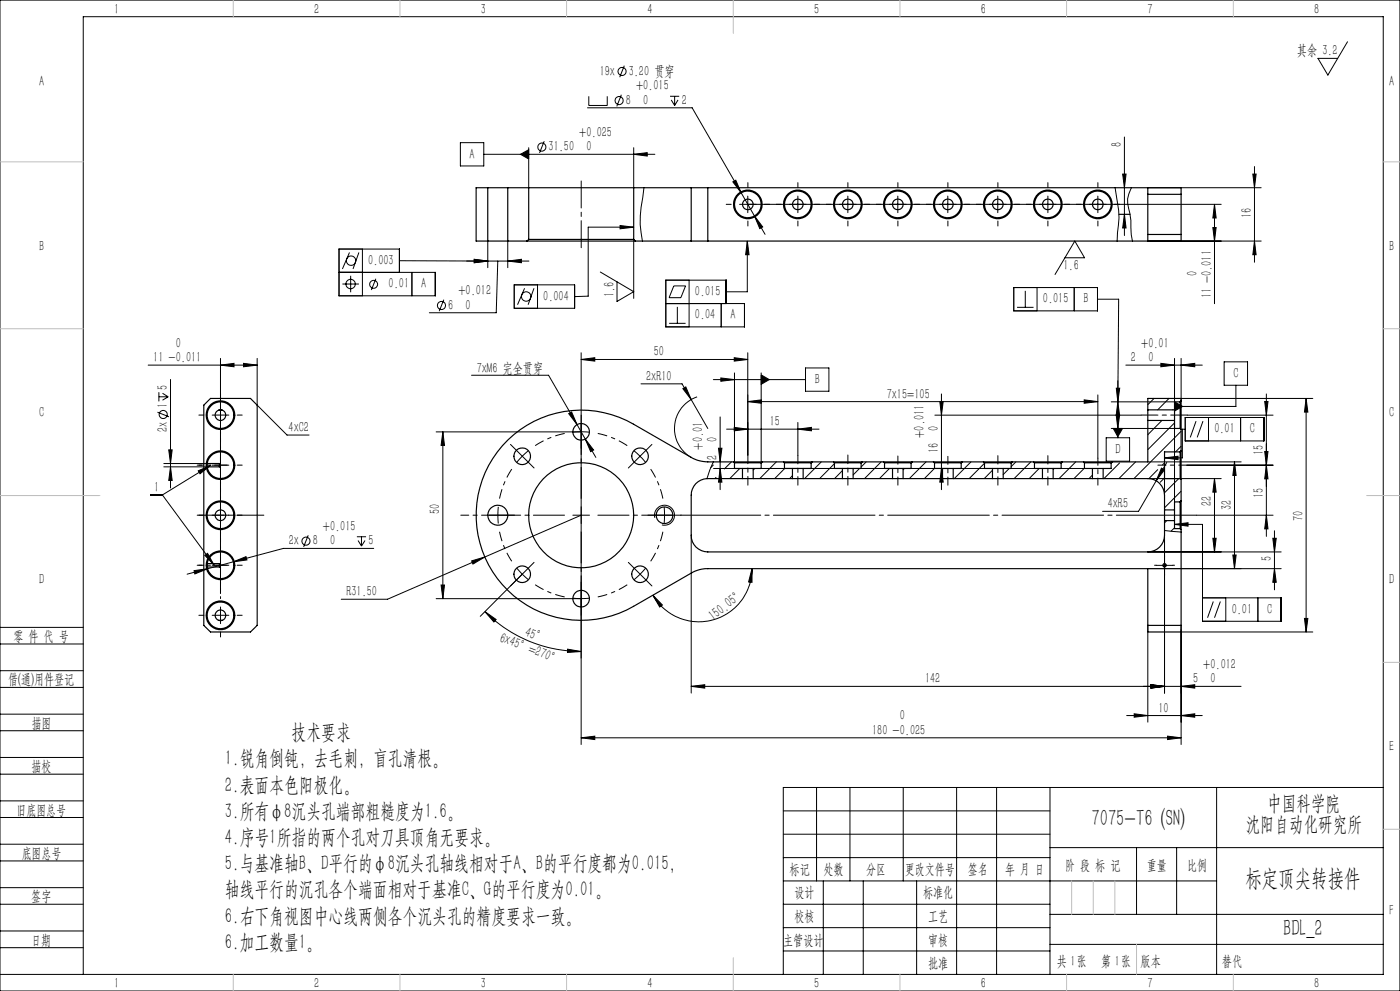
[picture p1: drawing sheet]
<svg xmlns="http://www.w3.org/2000/svg" width="420mm" height="297mm" viewBox="0 0 420 297" stroke-linecap="round" stroke-linejoin="round" font-family="sans-serif">
<g fill="none" stroke="#000" stroke-width=".3">
<path d="M0 0h420v297h-420zM187.3 19.7l-1.4 3.4M404.2 12.5l-5.8 10-3-5h5.9M176.2 32.3h31.4l14.8 25.5M176.6 28.9v2.7h5.6v-2.7M186.4 28.4l-1.4 3.5M201 28.9h2.8M201.4 29.9l1 1.7M202.4 28.9v2.7M203.4 29.9l-1 1.7M138.1 42.8h7v6.9h-7zM156.1 46.2l2.5-1.3v2.8z"/>
<path d="M158.6 44.3v12M163.3 42.3l-1.4 3.5M190.1 44.3v12M190.1 46.2l4.1-.4v1zM193.2 56.3a61.5 61.5 0 0 0-1.1 11l.6 4.9M196.5 46.2h-51.4M219.9 54.5l.8-.5 1.7 3.8zM222.4 57.8l3.9 6.9M224.3 58.8v4.9M239.4 58.8v4.9M254.4 58.8v4.9M269.3 58.8v4.9"/>
<path d="M284.3 58.8v4.9M299.3 58.8v4.9M314.4 58.8v4.9M329.4 58.8v4.9M334.5 56.3l.6 3.8a23 23 0 0 1 .1 9.7l-.1 2.4M336.8 52.2h1l-.5 4.1zM337.3 41.1v29.5M339.4 56.3a8.3 8.3 0 0 0-.5 7.6l.4 2.2 .1 4.2 .3 1.9M344.3 56.3h34.1M375.8 52.2h1l-.5 4.1zM376.3 49.9v28.7M104.8 75.7l-2.1 4.9"/>
<path d="M107.7 75.7l-1.8 4.9M108.7 74.6v14M119.8 78.1l26.5 .1M140 78.2h18.7M142.3 77.7l4 .5-4 .5zM146.3 72.2v8M149.3 78.2l-.4 15.5h-20.1M152.3 72.2v8M152.3 78.2l4.1-.5v1zM186 67.6l4.1 .5-4.1 .5zM190.1 68.1h-13.6v20.7l-4.1 .1M190.1 71.8v17.6"/>
<path d="M224.2 72.2l.5 4.1h-1zM224.2 72.2v15.3h-6.4M226.3 64.7l3.2 5.5M226.3 64.7l2.5 3.3-.9 .5zM319.5 77.3h5.9l-3-5.1-5.9 10.1M337.3 64.2l.5 4.1h-1zM344.3 72.2h34.1M363.9 68.2h.9l-.5 4zM364.3 61.2v29.8M364.3 61.2l.5 4.1h-.9zM366.4 61.2h-144.5M376.3 72.2l.5 4.1h-1z"/>
<path d="M101.7 81.6h28.9v7h-28.9v-14h18.1v7M102.7 85.1h5M105.2 82.7v4.9M112.7 83.5l-1.3 3.4M123.6 81.6v7M133.1 89.8l-1.3 3.5M154.3 85.4h18.1v7h-18.1zM157.4 86.4l-2.1 4.9M160.2 86.4l-1.8 4.9M161.3 85.4v7M180.1 81.5l10 5.9-5 2.9v-5.8M199.7 91h23.6v7h-23.6v-14h18.1v7"/>
<path d="M200.7 96.9h5M202.1 85.7h3.6l-1.4 3.5h-3.6zM203.2 92v4.9M206.7 84v14M216.4 91v7M304.1 86.2h25.1v7h-25.1zM305.1 92.1h5M307.6 87.2v4.9M311.1 86.2v7M322.3 86.2v7M329.2 89.7h6.4l-.2 30.7M44.4 109.4h32.8"/>
<path d="M47.7 117.5v2.8M47.7 118.9h2.7M48.8 117.9l1.6 1M50.4 118.9l-1.6 1M51.2 113.7v32.6M66.1 107.4v70.5M66.1 109.4l4.1-.5v1zM73.1 108.9l4.1 .5-4.1 .5zM77.2 107.4v14l8.9 9h6.6M141.5 112.5h23.1l8.5 14.7M174.3 107.7l4.1-.5v1zM174.3 105.7v117.4"/>
<path d="M174.3 107.7h50M192.3 115h12.3l2.8 4.8M204.9 116.5l.8-.5 1.7 3.8zM207.4 119.8l4.9 8.6M209.1 119a10 10 0 0 0-6.7 8.5 10 10 0 0 0 5 9.6M214 113.8h27.7M216.3 113.3l4 .5-4 .5zM220.3 107.2l4 .5-4 .5zM220.3 111.8v26.9M224.3 105.7v30.7M228.4 111.8v26.9M228.4 112.4l2.4 1.4-2.4 1.4z"/>
<path d="M241.7 110.3h7v7h-7zM282.4 118.1v28.7M325.3 119.8l4.1 .6-4.1 .5zM329.4 118.4v18.9M334.9 116.3h1l-.5 4.1zM335.4 114.1v17.1M337.7 109.4h23M346.2 119.4l-1.9 1.9M348.3 108.9l4.1 .5-4.1 .5zM350.7 119.4l-3.4 3.4M352.4 107.4v43M354.3 109.4l4.1-.5v1z"/>
<path d="M354.3 107.4v12.7M354.3 119.4h39.5M367.2 108.4h7.1v7.1h-7.1zM370.8 115.5v6.3h-18.4M379.9 118.1v42.7M391.8 119.4l.6 4.1h-1.1zM391.8 119.4v70M47.2 123.5l3.5 1.4M49.1 139.9h13.1M49.1 138.9h13.1M50.6 134.8h1l-.4 4.1zM51.2 139.9l.4 4.1h-1z"/>
<path d="M63.3 139.4l-14.6 8.9M63.6 139.4h5.1M130.8 129.4h43.5M132.9 129.4l.5 4.1h-1.1zM132.9 129.4v50M170.6 124l.9-.5 1.6 3.7zM173.1 127.2l2.5 4.4M175.6 131.6l3.2 5.5M175.6 131.6l2.5 3.3-.9 .5zM190.2 135.1l3.5 3.5M193.8 135l-3.5 3.5M214 138.4l-1.9 5"/>
<path d="M214 139.4l-.8 .8M215.5 134.3h1.1l-.6 4.1zM216 125v21.8M218 128.6h27.7M219.4 138.4l-2.1 2.1M220.3 128.1l4 .5-4 .5zM224.3 120.4l4.1-.6v1.1zM224.3 120.4h105.1M232.9 138.4l-5 5M239.4 126.6v9.9M239.4 128.6l4-.5v1zM246.4 138.4l-5 5"/>
<path d="M250.3 139l-4.4 4.4M259.9 138.4l-1.6 1.5M264.3 138.4l-4.9 5M277.8 138.4l-5 5M280.5 124.4h61.8M281.9 120.3h1.1l-.6 4.1zM291.3 138.4l-5 5M295.3 138.8l-4.5 4.6M304.8 138.4l-1.4 1.4M309.2 138.4l-5 5M322.7 138.4l-5 5M331.9 131.2h7v7h-7z"/>
<path d="M333.4 120.4h19M333.4 128.4h19M334 128.4h2.8l-1.4 2.5zM334.9 124.4h1l-.5 4zM335.4 120.4l.5 4.1h-1zM335.9 138.7l-4.7 4.7M340.7 138.4l-5 5M344.3 138.4h28.1M348.6 126l-4.3 4.3M349.4 138.7l-.6 .6M349.4 137.2l4-.5v1.1zM350 138.6l-8.4 14.6h-10.8"/>
<path d="M351.9 122.8h-.1M352.4 126.7l-8.1 8.1M352.4 120.4l2.4 1.4-2.4 1.4zM354.3 129.3l-14.1 14.1M354.3 133.7l-1.6 1.7M355.6 128.7l-.9-.1v8.6h-5.3M355.6 125.1h23.6v7h-23.6zM356.1 139.4h25.8M356.2 124.4h25.7M358.8 126.2l-1.7 4.9M360.9 126.2l-1.7 4.9M362.5 125.1v7"/>
<path d="M370.3 138.4v32M370.3 138.4l.5 4.1h-.9zM372.2 125.1v7M379.4 120.3h1l-.5 4.1zM379.4 135.3h1l-.5 4.1zM379.9 139.4l.5 4.1h-1zM45.3 148.3h3.4M48.7 148.3l15.6 21.1M59.5 141.1l3.8-1.7-3.3 2.6zM174.3 154.4l-58.1 25.2h-13.8M196.5 155.2a2.99 2.99 0 0 1 2.6-3.8 2.99 2.99 0 0 1 3.2 3.3 2.99 2.99 0 0 1-3.7 2.6M214.1 140.4h111.2"/>
<path d="M214.8 143.1l-.3 .3M216 140.4l.6 4.1h-1.1zM221.9 140.4l-3 3M226.4 140.4l-.4 .5M235.4 140.4l-3 3M237.7 142.6l-.8 .8M252.7 141l-2.3 2.4M257.8 140.4l-1.9 1.9M266.8 140.4l-3 3M271.3 140.4l-.4 .4M280.4 140.4l-3.1 3M282.4 140.4l.6 4.1h-1.1z"/>
<path d="M297.7 140.9l-2.4 2.5M302.8 140.4l-1.8 1.8M311.7 140.4l-2.9 3M316.2 140.4l-.3 .3M325.3 140.3l-3.1 3.1M327.7 142.4l-1 1M344.3 143.4h22.1M347.3 140.8l-2.6 2.6M348.4 140.3l.9 .5-2.4 3.3zM349.4 143.2l-1.3 1.3M349.4 159l4.9 .5M349.4 143.4v64.3"/>
<path d="M350 156l-.6 .7M352.4 157.2h8.4v29h23.6v-7h-23.6M352.4 158.2l-1.1 1M352.4 157.2l4-.5v1zM353.6 143.4l-4.3 4.3M354.3 147.2l-4.9 5M358.9 154.4h23M364.3 143.4v22M364.3 143.4l.5 4.1h-.9zM379.9 154.4l.5 4.1h-1zM382.3 159.1v17.7M58.2 171l4.1-.5-3.8 1.5z"/>
<path d="M61.5 166.4l.8-.6 2 3.6zM62.3 170.5l-6.2 1.6M70 168.4l3.8-1.6 .3 1zM92.5 160.4l-1.4 3.5M107.1 160.9h2.7M107.4 162l1 1.7M108.4 160.9v2.8M109.5 162l-1.1 1.7M112.1 164.4h-27.1l-22.7 6.1M130.8 179.4h43.5M132.3 175.3h1.1l-.5 4.1zM141.5 168.1l4-1.2-3.6 2.1z"/>
<path d="M156.7 172.1l-12.6 12.6M195.9 178.4l2.8 2.9-.8 .6zM207.4 160.4v47.3M225.6 170.4v4.1l-1-.1zM225.6 170.4a15.9 15.9 0 0 1-11.8 15.4 15.9 15.9 0 0 1-17.9-7.4M344.3 170.4h40.1M344.3 165.4h40.1M346.9 169.4h5M363.9 161.3h.9l-.5 4.1zM367.7 179.2v7M369.9 166.3h.9l-.5 4.1zM377.4 179.2v7"/>
<path d="M381.8 161.3h1.1l-.6 4.1zM382.3 170.4l.6 4.1h-1.1zM0 193h25M0 188h25M145.5 183.3l3.3 2.4-.6 .7zM145.5 183.3a40.7 40.7 0 0 0 28.8 12M170.3 194.6l4 .7-4 .2zM344.3 187.4v29M354.3 187.4v35.7M354.3 189.4h39.5M364 180.3l-1.7 4.8M366.1 180.3l-1.8 4.8"/>
<path d="M391.3 185.3h1.1l-.6 4.1zM0 206h25M0 201h25M0 219h25M0 214h25M207.4 205.7l4-.5v1zM207.4 205.7h164.9M338 214.5h22.7M340.3 213.9l4 .6-4 .4zM345.3 205.2l4.1 .5-4.1 .5zM354.3 214.5l4.1-.6v1zM354.3 205.7l4.1-.5v1z"/>
<path d="M0 232h25M0 227h25M174.3 221.1h180M174.3 221.1l4.1-.5v1zM245 236v28M255 236v28M271 236v28M287 236v56M299 236v56M315 236v56M350.3 220.6l4 .5-4 .5zM365 236v56"/>
<path d="M415 236h-180v56M0 245h25M0 240h25M0 258h25M0 253h25M235 243h80M235 250h80M235 257h80M315 254h100M341 254v20M353 254v20M0 271h25"/>
<path d="M0 266h25M0 279h25M235 271h80M235 264h130M235 278h80M247 264v28M259 264v28M275 264v28M315 274h100M0 284h25M0 292h415v-287h-390v287M235 285h80"/>
<path d="M315 283h100"/>
<circle cx="185.7" cy="30.1" r="1.2"/>
<circle cx="186.6" cy="21.4" r="1.21"/>
<circle cx="162.6" cy="44.1" r="1.2"/>
<circle cx="105.3" cy="78.1" r="1.42"/>
<circle cx="105.2" cy="85.1" r="1.41"/>
<circle cx="112.1" cy="85.2" r="1.19"/>
<circle cx="132.5" cy="91.6" r="1.21"/>
<circle cx="157.9" cy="88.9" r="1.41"/>
<circle cx="49" cy="124.2" r="1.22"/>
<circle cx="91.8" cy="162.2" r="1.2"/>
</g>
<g fill="none" stroke="#000" stroke-width=".3" stroke-dasharray="30.5 1.3 1.3 1.3" stroke-linecap="butt">
<path d="M156.7 136.7l-1.7 1.9M156.7 136.7l1.8-1.7M174.4 129.4l-2.5 .1M174.4 129.4l2.5 .1M149.4 154.4l.1 2.5M149.4 154.4l.1-2.5M199.4 154.4l-.2-2.5M199.4 154.4l-.2 2.5M156.7 172.1l1.8 1.7M156.7 172.1l-1.7-1.9M174.4 179.4l2.5-.1M174.4 179.4l-2.5-.1"/>
<path d="M192 172.1l1.7-1.9M192 172.1l-1.8 1.7"/>
</g>
<path d="M169.4 129.9l-4.3 1.3-4.6 2.4M188.2 133.6l-4.6-2.4-4.3-1.3M149.9 159.4l1.2 4.2 2.4 4.6M153.5 140.6l-2.4 4.6-1.2 4.2M198.9 149.4l-1.3-4.2-2.4-4.6M160.6 175.2l4.5 2.4 4.3 1.3M179.3 178.9l4.3-1.3 4.6-2.4M195.2 168.2l2.4-4.6 1.3-4.2" fill="none" stroke="#000" stroke-width=".3" stroke-dasharray="30.5 1.3 1.3 1.3" stroke-dashoffset="27.6" stroke-linecap="butt"/>
<path d="M174.4 74.2v-20M79.2 154.4h-20" fill="none" stroke="#000" stroke-width=".3" stroke-dasharray="30.5 1.3 1.3 1.3" stroke-dashoffset="22.4"/>
<g fill="none" stroke="#000" stroke-width=".3" stroke-dasharray="30.5 1.3 1.3 1.3">
<path d="M224.4 56.2v-1.5M239.4 56.2v-1.5M254.4 56.2v-1.5M269.4 56.2v-1.5M284.4 56.2v-1.5M299.4 56.2v-1.5M314.4 56.2v-1.5M329.4 56.2v-1.5M219.4 61.2h-1.5M224.4 66.2v1.5M229.4 61.2h1.5M234.4 61.2h-1.5"/>
<path d="M239.4 66.2v1.5M244.4 61.2h1.5M249.4 61.2h-1.5M254.4 66.2v1.5M259.4 61.2h1.5M264.4 61.2h-1.5M269.4 66.2v1.5M274.4 61.2h1.5M279.4 61.2h-1.5M284.4 66.2v1.5M289.4 61.2h1.5M294.4 61.2h-1.5"/>
<path d="M299.4 66.2v1.5M304.4 61.2h1.5M309.4 61.2h-1.5M314.4 66.2v1.5M319.4 61.2h1.5M324.4 61.2h-1.5M329.4 66.2v1.5M334.4 61.2h1.5M66.2 119.4v-1.5M61.2 139.4h-1.5M61.2 124.4h-1.5M65.9 139.4h2.3"/>
<path d="M66.2 124.4v-2.5M66.2 124.4h-2.5M66.2 124.4v2.5M66.2 124.4h2.5M71.2 139.4h1.5M71.2 124.4h1.5M154.9 135l-1.7-1.8M156.7 136.7l-1.8-1.7M156.7 136.7l1.8 1.8M158.5 138.5l1.7 1.8M174.4 129.4v-2.5M174.4 129.4v2.5"/>
<path d="M174.4 126.9v-2.5M174.4 131.9v2.5M190.3 138.5l-1.8 1.8M193.8 135l1.8-1.8M61.2 154.4h-1.5M66.2 154.4v-2.5M66.2 154.4h-2.5M66.2 154.4v2.5M66.2 154.4h2.5M71.2 154.4h1.5M149.4 154.4h-2.5M149.4 154.4h2.5"/>
<path d="M151.9 154.4h2.5M174.4 154.4v-2.5M174.4 154.4h-2.5M174.4 154.4v2.5M174.4 154.4h2.5M196.9 154.4h-2.5M199.4 154.4h2.5M199.4 154.4h-2.5M201.9 154.4h2.5M61.2 169.4h-1.5M65.9 169.4h2.3M66.2 169.4v-2.5"/>
<path d="M66.2 169.4h-2.5M66.2 169.4v2.5M66.2 169.4h2.5M71.2 169.4h1.5M154.9 173.8l-1.7 1.8M156.7 172.1l-1.8 1.7M156.7 172.1l1.8-1.8M158.5 170.3l1.7-1.8M174.4 179.4v2.5M174.4 179.4v-2.5M174.4 176.9v-2.5M190.3 170.3l-1.8-1.8"/>
<path d="M192 172.1l1.8 1.7M192 172.1l-1.7-1.8M193.8 173.8l1.8 1.8M346.9 169.4h-.5M349.4 166.9v-.5M349.4 171.9v.5M351.9 169.4h.5M61.2 184.4h-1.5M66.2 184.4v-2.5M66.2 184.4h-2.5M66.2 184.4v2.5M66.2 184.4h2.5"/>
<path d="M66.2 189.4v1.5M71.2 184.4h1.5M174.4 181.9v2.5"/>
</g>
<path d="M224.4 145.4v-9M239.4 145.4v-8.9M254.4 145.4v-9" fill="none" stroke="#000" stroke-width=".3" stroke-dasharray="30.5 1.3 1.3 1.3" stroke-dashoffset="27.9"/>
<path d="M347.4 139.4h8.7M269.4 145.4v-8.7M299.4 145.4v-8.8M314.4 145.4v-8.8" fill="none" stroke="#000" stroke-width=".3" stroke-dasharray="30.5 1.3 1.3 1.3" stroke-dashoffset="28"/>
<path d="M146.9 154.4h-8.7M284.4 145.4v-8.6" fill="none" stroke="#000" stroke-width=".3" stroke-dasharray="30.5 1.3 1.3 1.3" stroke-dashoffset="28.1"/>
<path d="M329.4 145.4v-8.1" fill="none" stroke="#000" stroke-width=".3" stroke-dasharray="30.5 1.3 1.3 1.3" stroke-dashoffset="28.3"/>
<path d="M342.4 124.4h13.8" fill="none" stroke="#000" stroke-width=".3" stroke-dasharray="30.5 1.3 1.3 1.3" stroke-dashoffset="25.5"/>
<path d="M204.2 154.4h154.7" fill="none" stroke="#000" stroke-width=".3" stroke-dasharray="30.5 1.3 1.3 1.3" stroke-dashoffset="6.4"/>
<path d="M65.9 139.4h-6.7M65.9 169.4h-6.7" fill="none" stroke="#000" stroke-width=".3" stroke-dasharray="30.5 1.3 1.3 1.3" stroke-dashoffset="29"/>
<path d="M66.2 134.4v-5M66.2 149.4v-5M66.2 179.4v-5M66.2 164.4v-5" fill="none" stroke="#000" stroke-width=".3" stroke-dasharray="30.5 1.3 1.3 1.3" stroke-dashoffset="29.9"/>
<g fill="none" stroke="#c0c0c0" stroke-width=".3">
<path d="M70 0v5M120 0v5M170 0v5M220 0v10M270 0v5M320 0v5M370 0v5M0 48.5h25M415 48.5h5M0 98.5h25M415 98.5h5M0 148.5h30"/>
<path d="M410 148.5h10M415 198.5h5M415 248.5h5M321.5 264v10M328 264v10M334.5 264v10M70 292v5M120 292v5M170 292v5M220 287v10M270 292v5M320 292v5"/>
<path d="M341 283v9M370 292v5"/>
</g>
<path d="M169.4 154.4h-22.5M174.4 149.4v-22.5M174.4 159.4v22.5M179.4 154.4h22.5" fill="none" stroke="#000" stroke-width=".3" stroke-dasharray="30.5 1.3 1.3 1.3" stroke-dashoffset="21.1"/>
<g fill="#000">
<path d="M142.3 77.7l4 .5-4 .5zM224.2 72.2l.5 4.1h-1zM156.1 46.2l2.5 1.5v-2.8zM186 67.6l4.1 .5-4.1 .5zM61.5 166.4l.8-.6 2 3.6zM59.5 141.1l3.8-1.7-3.3 2.6z"/>
<path d="M337.3 64.2l.5 4.1h-1zM336.8 52.2h1l-.5 4.1z"/>
<path d="M204.9 116.5l2.5 3.3-1.7-3.8zM175.6 131.6l1.6 3.8 .9-.5zM170.6 124l2.5 3.2-1.6-3.7zM340.3 213.9l4 .6-4 .4zM354.3 214.5l4.1-.6v1zM348.4 140.3l-1.5 3.8 2.4-3.3zM174.3 221.1l4.1-.5v1zM350.3 220.6l4 .5-4 .5zM220.3 128.1l4 .5-4 .5zM239.4 128.6l4-.5v1zM224.3 120.4l4.1-.6v1.1zM325.3 119.8l4.1 .6-4.1 .5zM141.5 168.1l.4 .9 3.6-2.1zM216.3 113.3l4 .5-4 .5zM226.3 64.7l1.6 3.8 .9-.5zM219.9 54.5l2.5 3.3-1.7-3.8zM190.1 46.2l4.1-.4v1zM152.3 78.2l4.1-.5v1zM142.3 77.7l4 .5-4 .5zM66.1 109.4l4.1-.5v1zM73.1 108.9l4.1 .5-4.1 .5zM58.2 171l.3 1 3.8-1.5zM70 168.4l4.1-.6-.3-1z"/>
<path d="M132.9 129.4l.5 4.1h-1.1zM132.3 175.3h1.1l-.5 4.1z"/>
<path d="M335.4 120.4l.5 4.1h-1zM334.9 124.4h1l-.5 4z"/>
<path d="M334.9 116.3h1l-.5 4.1zM228.4 112.4v2.8l2.4-1.4zM352.4 120.4l2.4 1.4-2.4 1.4zM334 128.4l1.4 2.5 1.4-2.5zM349.4 137.2l4-.5v1.1zM352.4 157.2l4-.5v1z"/>
<path d="M370.3 138.4l.5 4.1h-.9zM369.9 166.3h.9l-.5 4.1zM215.5 134.3h1.1l-.6 4.1zM216 140.4l.6 4.1h-1.1zM379.4 120.3h1l-.5 4.1zM379.9 139.4l.5 4.1h-1zM379.4 135.3h1l-.5 4.1zM379.9 154.4l.5 4.1h-1zM375.8 52.2h1l-.5 4.1zM376.3 72.2l.5 4.1h-1zM364.3 61.2l.5 4.1h-.9zM363.9 68.2h.9l-.5 4z"/>
<path d="M195.9 178.4l2.8 2.9-.8 .6zM225.6 170.4v4.1l-1-.1z"/>
<path d="M382.3 170.4l.6 4.1h-1.1zM381.8 161.3h1.1l-.6 4.1zM363.9 161.3h.9l-.5 4.1zM364.3 143.4l.5 4.1h-.9zM282.4 140.4l.6 4.1h-1.1zM281.9 120.3h1.1l-.6 4.1zM51.2 139.9l.4 4.1h-1zM50.6 134.8h1l-.4 4.1z"/>
<path d="M145.5 183.3l3.3 2.4-.6 .7zM170.3 194.6l4 .7-4 .2z"/>
<path d="M391.3 185.3h1.1l-.6 4.1zM391.8 119.4l.6 4.1h-1.1z"/>
<path d="M354.3 205.7l4.1-.5v1zM345.3 205.2l4.1 .5-4.1 .5zM345.3 205.2l4.1 .5-4.1 .5zM207.4 205.7l4-.5v1zM354.3 109.4l4.1-.5v1zM348.3 108.9l4.1 .5-4.1 .5zM220.3 107.2l4 .5-4 .5zM174.3 107.7l4.1-.5v1z"/>
</g>
<g fill="none" stroke="#000" stroke-width=".35">
<path d="M146.3 56.3h6M146.3 56.3h-3.5v15.9h3.5M146.3 56.3v15.9M152.3 56.3h6.3M152.3 56.3v15.9M158.6 56.3h31.5M158.6 56.3v15.5M190.1 56.3h17.3M190.1 56.3v15.5M207.4 56.3h4.9M207.4 56.3v15.9M212.3 56.3h142v15.9h-142"/>
<path d="M212.3 56.3v15.9M344.3 56.3v15.9M344.3 58.2h10M146.3 72.2h6M152.3 72.2h5.8M158.1 72.2h32.5M158.6 71.8h31.5M158.6 71.8l-.5 .4M190.1 71.8l.5 .4M190.6 72.2h16.8M207.4 72.2h4.9M335.7 64.2h3.3"/>
<path d="M344.3 70.3h10M61.1 121.4l2-2h12l2.1 2v66l-2.1 2h-12l-2-2zM62.2 139.9h3.6M62.2 138.9h3.6M65.6 122.9h1.1M65.8 138.9v1M65.8 138.9l.3 .5-.3 .5M220.1 138.4h-7.8a10.2 10.2 0 0 1-4.9-1.3l-17.3-10a31.5 31.5 0 0 0-47.2 27.3 31.5 31.5 0 0 0 47.2 27.3l17.3-9.9a9.3 9.3 0 0 1 4.9-1.4h132v19h10v-30.7M220.1 138.4h8.5M220.1 138.4l.2 .3M220.3 138.7h8.1M220.3 138.7v1.7h2.4"/>
<path d="M228.4 138.7v1.7h-2.4M228.6 138.4h6.5M228.6 138.4l-.2 .3M235.1 138.4h8.5M235.1 138.4l.2 .3M235.3 138.7h8M235.3 138.7v1.7h2.4M243.3 138.7v1.7h-2.4M243.6 138.4h6.4M243.6 138.4l-.3 .3M250 138.4h8.7M250 138.4l.3 .3"/>
<path d="M250.3 138.7h8M250.3 138.7v1.7h2.4M258.3 138.7v1.7h-2.4M258.7 138.4h6.3M258.7 138.4l-.4 .3M265 138.4h8.6M265 138.4l.4 .3M265.4 138.7h7.9M265.4 138.7v1.7h2.4M273.3 138.7v1.7h-2.4M273.6 138.4h6.4M273.6 138.4l-.3 .3"/>
<path d="M280 138.4h8.6M280 138.4l.4 .3M280.4 138.7h8M280.4 138.7v1.7h2.4M288.4 138.7v1.7h-2.4M288.6 138.4h6.4M288.6 138.4l-.2 .3M295 138.4h8.6M295 138.4l.3 .3M295.3 138.7h8.1M295.3 138.7v1.7h2.4M303.4 138.7v1.7h-2.4"/>
<path d="M303.6 138.4h6.5M303.6 138.4l-.2 .3M310.1 138.4h8.5M310.1 138.4l.2 .3M310.3 138.7h8M310.3 138.7v1.7h2.4M318.3 138.7v1.7h-2.4M318.6 138.4h6.4M318.6 138.4l-.3 .3M325 138.4h8.7M325 138.4l.3 .3M325.3 138.7h8"/>
<path d="M325.3 138.7v1.7h2.4M333.3 138.7v1.7h-2.4M333.7 138.4l-.4 .3M344.3 122.8v3.2M344.3 126v12.4h-10.6M344.3 126h8.1M344.3 122.8h8.1M352.4 122.8v3.2M352.4 126v2.4h1.6M354 120.4v8M354 135.4v8M354 135.4h-4.6v8h4.6"/>
<path d="M354 120.4h-1.6v2.4M354 128.4l.3 .3M354.3 135.1v8.6M354.3 120.1v8.6M354.3 120.1v-.7h-10v3.4M354.3 128.7v6.4M354.3 135.1l-.3 .3M354.3 120.1l-.3 .3M222.7 143.4h-10.5a5 5 0 0 0-4.8 5v12a4.9 4.9 0 0 0 4.9 5h132a5 5 0 0 0 5.1-5v-4.4M222.7 143.4h3.3M222.7 140.4h3.3M222.7 140.4v3"/>
<path d="M226 140.4v3M226 143.4h11.7M237.7 140.4h3.2M237.7 143.4h3.2M237.7 140.4v3M240.9 143.4h11.8M240.9 140.4v3M252.7 143.4h3.2M252.7 140.4h3.2M252.7 140.4v3M255.9 143.4h11.9M255.9 140.4v3"/>
<path d="M267.8 143.4h3.1M267.8 140.4h3.1M267.8 140.4v3M270.9 140.4v3M270.9 143.4h11.9M282.8 143.4h3.2M282.8 140.4h3.2M282.8 140.4v3M286 140.4v3M286 143.4h11.7M297.7 143.4h3.3M297.7 140.4h3.3"/>
<path d="M297.7 140.4v3M301 143.4h11.7M301 140.4v3M312.7 143.4h3.2M312.7 140.4h3.2M312.7 140.4v3M315.9 143.4h11.8M315.9 140.4v3M327.7 143.4h3.2M327.7 140.4h3.2M327.7 140.4v3M330.9 143.4h13.4a5 5 0 0 1 5.1 5v4.4"/>
<path d="M330.9 140.4v3M349.4 152.8v3.2M349.4 156h3M349.4 152.8h3M352.4 152.8v3.2M352.4 156v2.4h1.6M354 150.4v8M354 150.4h-1.6v2.4M354 143.4l.3 .3M354 158.4l.3 .3M354.3 150.1v8.6M354.3 143.7v6.4"/>
<path d="M354.3 150.1l-.3 .3M62.2 169.9h3.6M62.2 168.9h3.6M65.8 168.9v1M65.8 168.9l.3 .5-.3 .5M349.4 168.9v1M65.6 185.9h1.1M344.3 187.4h10"/>
<circle cx="224.3" cy="61.3" r="4"/>
<circle cx="224.4" cy="61.3" r="1.6"/>
<circle cx="224.4" cy="61.3" r="4.3"/>
<circle cx="239.3" cy="61.3" r="4"/>
<circle cx="239.3" cy="61.3" r="1.6"/>
<circle cx="239.4" cy="61.3" r="4.3"/>
<circle cx="254.3" cy="61.3" r="4"/>
<circle cx="254.3" cy="61.3" r="1.6"/>
<circle cx="254.3" cy="61.3" r="4.3"/>
<circle cx="269.3" cy="61.3" r="1.6"/>
<circle cx="269.3" cy="61.3" r="4.3"/>
<circle cx="269.4" cy="61.3" r="4"/>
<circle cx="284.3" cy="61.3" r="4.3"/>
<circle cx="284.3" cy="61.3" r="4"/>
<circle cx="284.4" cy="61.3" r="1.6"/>
<circle cx="299.3" cy="61.3" r="4.3"/>
<circle cx="299.3" cy="61.3" r="4"/>
<circle cx="299.4" cy="61.3" r="1.6"/>
<circle cx="314.3" cy="61.3" r="4"/>
<circle cx="314.3" cy="61.3" r="1.6"/>
<circle cx="314.4" cy="61.3" r="4.3"/>
<circle cx="329.3" cy="61.3" r="4"/>
<circle cx="329.3" cy="61.3" r="1.6"/>
<circle cx="329.4" cy="61.3" r="4.3"/>
<circle cx="66.1" cy="124.4" r="4"/>
<circle cx="66.1" cy="139.4" r="4"/>
<circle cx="66.1" cy="124.4" r="1.59"/>
<circle cx="66.1" cy="139.4" r="4.3"/>
<circle cx="66.1" cy="124.4" r="4.3"/>
<circle cx="156.7" cy="136.7" r="2.51"/>
<circle cx="174.3" cy="129.4" r="2.51"/>
<circle cx="192" cy="136.7" r="2.51"/>
<circle cx="66.1" cy="154.4" r="1.6"/>
<circle cx="66.1" cy="154.4" r="4"/>
<circle cx="66.1" cy="154.4" r="4.3"/>
<circle cx="149.3" cy="154.4" r="3"/>
<circle cx="174.4" cy="154.4" r="15.7"/>
<circle cx="199.3" cy="154.4" r="2.49"/>
<circle cx="66.1" cy="169.4" r="4"/>
<circle cx="66.1" cy="169.4" r="4.3"/>
<circle cx="156.7" cy="172.1" r="2.5"/>
<circle cx="174.3" cy="179.4" r="2.51"/>
<circle cx="192" cy="172.1" r="2.5"/>
<circle cx="349.3" cy="169.4" r=".51"/>
<circle cx="66.1" cy="184.4" r="4"/>
<circle cx="66.1" cy="184.4" r="1.6"/>
<circle cx="66.1" cy="184.4" r="4.3"/>
</g>
<g font-size="7.1">
<text x="327.5" y="247.7">7075-T6 (SN)</text>
<text x="373.6" y="265.6">标定顶尖转接件</text>
<text x="384.9" y="280.6">BDL_2</text>
</g>
<g font-size="6.3">
<text x="87.5" y="221.6">技术要求</text>
<text x="67.5" y="229.4">1.锐角倒钝，去毛刺，盲孔清根。</text>
<text x="67.5" y="237.3">2.表面本色阳极化。</text>
<text x="67.5" y="245.1">3.所有φ8沉头孔端部粗糙度为1.6。</text>
<text x="380.2" y="242.7">中国科学院</text>
<text x="373.6" y="249.2">沈阳自动化研究所</text>
<text x="67.5" y="253">4.序号1所指的两个孔对刀具顶角无要求。</text>
<text x="67.5" y="260.8">5.与基准轴B、D平行的φ8沉头孔轴线相对于A、B的平行度都为0.015,</text>
<text x="67.5" y="268.7">轴线平行的沉孔各个端面相对于基准C、G的平行度为0.01。</text>
<text x="67.5" y="276.5">6.右下角视图中心线两侧各个沉头孔的精度要求一致。</text>
<text x="67.5" y="284.4">6.加工数量1。</text>
</g>
<g font-size="4.4">
<text x="34.2" y="4.2">1</text>
<text x="94.2" y="4.2">2</text>
<text x="144.2" y="4.2">3</text>
<text x="194.2" y="4.2">4</text>
<text x="244.2" y="4.2">5</text>
<text x="294.2" y="4.2">6</text>
<text x="344.2" y="4.2">7</text>
<text x="394.2" y="4.2">8</text>
<text x="389.1" y="16.6">其余 3.2</text>
<text x="179.9" y="22.7">19x</text>
<text x="188.6" y="22.7">3.20 贯穿</text>
<text x="11.7" y="25.9">A</text>
<text x="190.8" y="27.1">+0.015</text>
<text x="416.7" y="25.9">A</text>
<text x="187.7" y="31.4">8</text>
<text x="193" y="31.4">0</text>
<text x="204.5" y="31.4">2</text>
<text x="173.8" y="41">+0.025</text>
<text x="140.9" y="47.5">A</text>
<text x="164.6" y="45.4">31.50</text>
<text x="175.9" y="45.3">0</text>
<text x="336.5" y="44.1" transform="rotate(-90 336.5 44.1)">8</text>
<text x="375.5" y="65.4" transform="rotate(-90 375.5 65.4)">16</text>
<text x="11.7" y="75.1">B</text>
<text x="416.7" y="75.1">B</text>
<text x="110.5" y="79.4">0.003</text>
<text x="319" y="81">1.6</text>
<text x="359.1" y="82.7" transform="rotate(-90 359.1 82.7)">0</text>
<text x="116.6" y="86.4">0.01</text>
<text x="126.3" y="86.4">A</text>
<text x="137.5" y="88.5">+0.012</text>
<text x="184.2" y="89" transform="rotate(-90 184.2 89)">1.6</text>
<text x="208.5" y="88.7">0.015</text>
<text x="363.5" y="89.5" transform="rotate(-90 363.5 89.5)">11 -0.011</text>
<text x="134.5" y="92.8">6</text>
<text x="139.7" y="92.8">0</text>
<text x="163" y="90.2">0.004</text>
<text x="208.5" y="95.7">0.04</text>
<text x="219.1" y="95.7">A</text>
<text x="312.9" y="90.9">0.015</text>
<text x="325" y="90.9">B</text>
<text x="52.7" y="104.2">0</text>
<text x="196.1" y="106.8">50</text>
<text x="342.4" y="104.2">+0.01</text>
<text x="46" y="108.5">11 -0.011</text>
<text x="143" y="111.7">7xM6 完全贯穿</text>
<text x="339.3" y="108.5">2</text>
<text x="344.5" y="108.5">0</text>
<text x="370" y="113.2">C</text>
<text x="50.3" y="116.8" transform="rotate(-90 50.3 116.8)">5</text>
<text x="193.8" y="114.1">2xR10</text>
<text x="244.4" y="115">B</text>
<text x="266" y="119.5">7x15=105</text>
<text x="11.7" y="125.1">C</text>
<text x="50.3" y="122.2" transform="rotate(-90 50.3 122.2)">1</text>
<text x="416.7" y="125.1">C</text>
<text x="50.3" y="129.4" transform="rotate(-90 50.3 129.4)">2x</text>
<text x="86.6" y="129.5">4xC2</text>
<text x="230.9" y="127.7">15</text>
<text x="277.2" y="131.2" transform="rotate(-90 277.2 131.2)">+0.011</text>
<text x="281.6" y="129" transform="rotate(-90 281.6 129)">0</text>
<text x="364.3" y="129.9">0.01</text>
<text x="374.9" y="129.9">C</text>
<text x="210.8" y="134.7" transform="rotate(-90 210.8 134.7)">+0.01</text>
<text x="215.2" y="132.6" transform="rotate(-90 215.2 132.6)">0</text>
<text x="215.2" y="137.8" transform="rotate(-90 215.2 137.8)">2</text>
<text x="281.6" y="135.8" transform="rotate(-90 281.6 135.8)">16</text>
<text x="334.6" y="136">D</text>
<text x="379" y="136.4" transform="rotate(-90 379 136.4)">15</text>
<text x="46.2" y="147.5">1</text>
<text x="379" y="149.3" transform="rotate(-90 379 149.3)">15</text>
<text x="132" y="153.9" transform="rotate(-90 132 153.9)">50</text>
<text x="332.3" y="152.4">4xR5</text>
<text x="363.5" y="151.7" transform="rotate(-90 363.5 151.7)">22</text>
<text x="369.5" y="153" transform="rotate(-90 369.5 153)">32</text>
<text x="96.9" y="159.1">+0.015</text>
<text x="391" y="156.1" transform="rotate(-90 391 156.1)">70</text>
<text x="86.6" y="163.5">2x</text>
<text x="93.8" y="163.5">8</text>
<text x="99" y="163.5">0</text>
<text x="110.6" y="163.5">5</text>
<text x="381.5" y="168.3" transform="rotate(-90 381.5 168.3)">5</text>
<text x="11.7" y="175.1">D</text>
<text x="103.9" y="178.7">R31.50</text>
<text x="416.7" y="175.1">D</text>
<text x="369.5" y="184">0.01</text>
<text x="380.1" y="184">C</text>
<text x="157.2" y="190.6" transform="rotate(21 157.2 190.6)">45°</text>
<text x="214" y="186.1" transform="rotate(-37 214 186.1)">150.05°</text>
<text x="4" y="192">零 件 代 号</text>
<text x="149.7" y="192.3" transform="rotate(21 149.7 192.3)">6x45°=270°</text>
<text x="361" y="200.5">+0.012</text>
<text x="2.5" y="205.1">借(通)用件登记</text>
<text x="277.5" y="204.8">142</text>
<text x="357.9" y="204.8">5</text>
<text x="363.1" y="204.8">0</text>
<text x="269.9" y="215.9">0</text>
<text x="347.5" y="213.5">10</text>
<text x="9.5" y="218.1">描图</text>
<text x="261.7" y="220.2">180 -0.025</text>
<text x="416.7" y="225.1">E</text>
<text x="9.5" y="231.1">描校</text>
<text x="5" y="244.2">旧底图总号</text>
<text x="6.5" y="257.2">底图总号</text>
<text x="236.9" y="261.9">标记</text>
<text x="247.1" y="261.9">处数</text>
<text x="259.9" y="261.9">分区</text>
<text x="271.5" y="261.9">更改文件号</text>
<text x="290.4" y="261.9">签名</text>
<text x="301.5" y="261.9">年 月 日</text>
<text x="319.5" y="260.6">阶 段 标 记</text>
<text x="344" y="260.6">重量</text>
<text x="356.1" y="260.6">比例</text>
<text x="238.3" y="268.9">设计</text>
<text x="276.9" y="268.9">标准化</text>
<text x="9.4" y="270.1">签字</text>
<text x="416.8" y="274.4">F</text>
<text x="238.3" y="276.1">校核</text>
<text x="278.4" y="276">工艺</text>
<text x="9.4" y="283.2">日期</text>
<text x="234.9" y="283.3">主管设计</text>
<text x="278.4" y="283.3">审核</text>
<text x="278.4" y="290.2">批准</text>
<text x="317.1" y="289.4">共 张</text>
<text x="321.1" y="289.4">1</text>
<text x="330.3" y="289.4">第 张</text>
<text x="334.5" y="289.4">1</text>
<text x="342.1" y="289.4">版本</text>
<text x="366.6" y="289.4">替代</text>
<text x="34.2" y="296.2">1</text>
<text x="94.2" y="296.2">2</text>
<text x="144.2" y="296.2">3</text>
<text x="194.2" y="296.2">4</text>
<text x="244.2" y="296.2">5</text>
<text x="294.2" y="296.2">6</text>
<text x="344.2" y="296.2">7</text>
<text x="394.2" y="296.2">8</text>
</g>
</svg>
